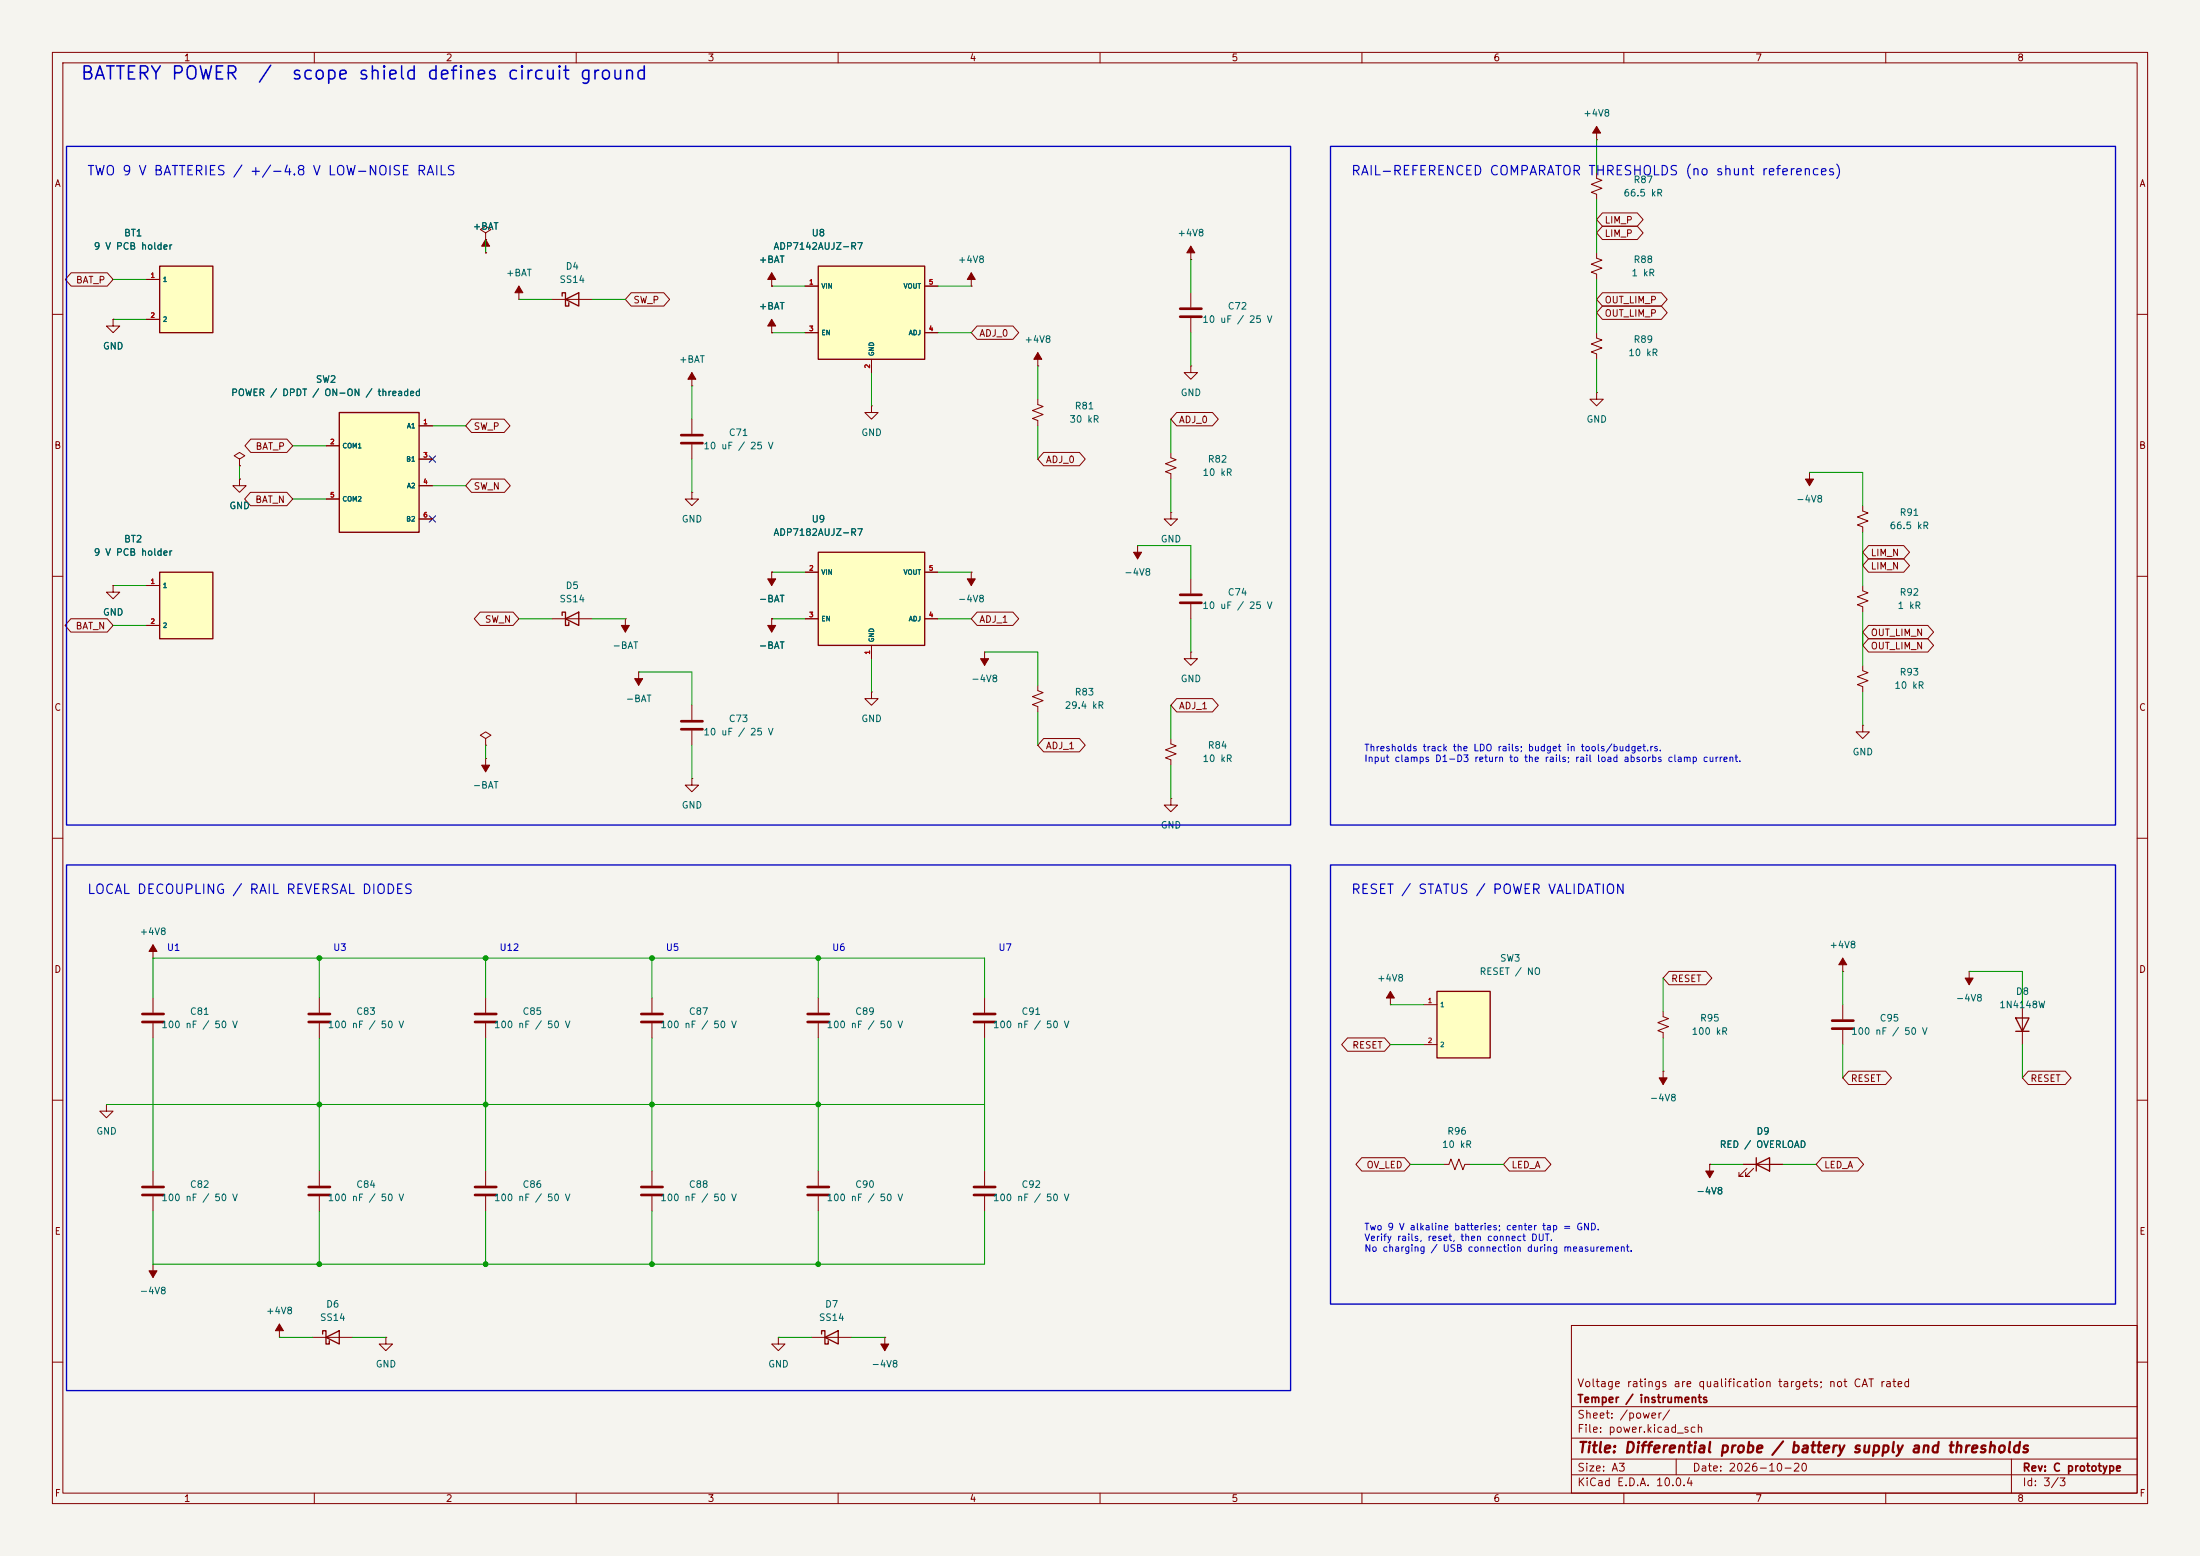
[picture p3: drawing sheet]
<svg xmlns="http://www.w3.org/2000/svg" width="420mm" height="297mm" viewBox="0 0 420 297" stroke-linecap="round" stroke-linejoin="round" font-family="sans-serif">
<path d="M0 0h420v297h-420z" fill="#f5f4ef" stroke="#f5f4ef" stroke-width=".19"/>
<g fill="none" stroke="#840000" stroke-width=".19">
<path d="M10 10h400v277h-400zM12 12h396v273h-396zM60 10v2M110 10v2M160 10v2M210 10v2M260 10v2M310 10v2M360 10v2M227.3 55.9v2.8M10 60h2M227.3 60.7v2.8"/>
<path d="M408 60h2M10 110h2M227.3 110.5v2.8M227.3 115.3v2.8M408 110h2M227.3 124.5v1.2h1.3l-1.3 1.3-1.2-1.3h1.2M227.3 124.5h.1M10 160h2M408 160h2M29.2 190.5v2.8M29.2 195.3v2.8M92.7 190.5v2.8"/>
<path d="M92.7 195.3v2.8M124.5 190.5v2.8M124.5 195.3v2.8M10 210h2M408 210h2M124.5 223.5v2.8M124.5 228.3v2.8M300 253h108v32h-108zM10 260h2M300 278.5h108M300 274.5h108M300 268.5h108"/>
<path d="M320 278.5v3M384 278.5v6.5M408 260h2M60 285v2M110 285v2M160 285v2M210 285v2M260 285v2M300 281.5h108M310 285v2M360 285v2"/>
</g>
<path d="M225.3 58.9h4.1M225.3 60.5h4.1M225.3 113.5h4.1M225.3 115.1h4.1M27.2 193.5h4M27.2 195.1h4M90.7 193.5h4M90.7 195.1h4M122.4 193.5h4.1M122.4 195.1h4.1M122.4 226.6h4.1M122.4 228.1h4.1" fill="none" stroke="#840000" stroke-width=".51"/>
<path d="M64.8 78.7h15.2v22.9h-15.2z" fill="#ffffc2"/>
<path d="M64.8 78.7h15.2v22.9h-15.2zM61.6 254.6v-.6h.6v2.5h.7v-.6M62.2 255.3l2.6-1.3v2.5z" fill="none" stroke="#840000" stroke-width=".25"/>
<g fill="none" stroke="#840000" stroke-width=".19">
<path d="M62.2 85.1h2.6M62.2 95.3h2.6M80 81.3h2.5M80 87.6h2.5M80 92.7h2.5M80 99.1h2.5M223.5 141v1l1 .4-2 .7 2 .8-2 .8 1 .3v1.1M61 223.5v2.8M61 228.3v2.8M92.7 223.5v2.8M92.7 228.3v2.8M29.2 241.3h.1"/>
<path d="M29.2 241.3v2.5M53.3 255.3h.1M53.3 252.7v2.6M59.7 255.3h7.6"/>
</g>
<g fill="#840000" stroke="#840000" stroke-width=".19">
<path d="M53.3 252.7l.8 1.3h-1.5z"/>
<path d="M28.4 242.6h1.6l-.8 1.2z"/>
</g>
<path d="M58.9 226.6h4.1M58.9 228.1h4.1M90.7 226.6h4M90.7 228.1h4" fill="none" stroke="#840000" stroke-width=".51"/>
<path d="M30.5 50.8h10.1v12.7h-10.1z" fill="#ffffc2"/>
<path d="M30.5 50.8h10.1v12.7h-10.1zM156.8 254.6v-.6h.7v2.5h.6v-.6M157.5 255.3l2.5-1.3v2.5z" fill="none" stroke="#840000" stroke-width=".25"/>
<g fill="none" stroke="#840000" stroke-width=".19">
<path d="M27.9 53.3h2.6M27.9 61h2.6M166.4 77.5v1.2h1.2l-1.2 1.3-1.3-1.3h1.3M166.4 77.5h.1M198.1 76.2v1l1 .4-2 .8 2 .7-2 .8 1 .4v1M198.1 69.9h.1M198.1 67.3v2.6M156.2 190.5v2.8M156.2 195.3v2.8M188 190.5v2.8M188 195.3v2.8M156.2 223.5v2.8"/>
<path d="M156.2 228.3v2.8M188 223.5v2.8M188 228.3v2.8M73.7 255.3v1.2h1.2l-1.2 1.3-1.3-1.3h1.3M73.7 255.3h.1M148.6 255.3v1.2h1.3l-1.3 1.3-1.3-1.3h1.3M148.6 255.3h.1M154.9 255.3h7.7M168.9 255.3h.1M168.9 255.3v2.5"/>
</g>
<path d="M154.2 193.5h4M154.2 195.1h4M185.9 193.5h4.1M185.9 195.1h4.1M154.2 226.6h4M154.2 228.1h4M185.9 226.6h4.1M185.9 228.1h4.1" fill="none" stroke="#840000" stroke-width=".51"/>
<g fill="#840000" stroke="#840000" stroke-width=".19">
<path d="M198.1 67.3l.8 1.3h-1.5z"/>
<path d="M168.1 256.5h1.6l-.8 1.3z"/>
</g>
<path d="M156.2 50.8h20.3v17.8h-20.3z" fill="#ffffc2"/>
<path d="M107.3 56.5v-.6h.6v2.5h.7v-.6M107.9 57.2l2.6-1.3v2.5zM156.2 50.8h20.3v17.8h-20.3zM107.3 117.5v-.7h.6v2.6h.7v-.7M107.9 118.1l2.6-1.3v2.6z" fill="none" stroke="#840000" stroke-width=".25"/>
<g fill="none" stroke="#840000" stroke-width=".19">
<path d="M92.7 44.5l1-.7-1-.6-1 .6 1 .7v1.2M92.7 45.7h.1M92.7 48.3h.1M92.7 45.7v2.6M99.1 57.2h.1M99.1 54.6v2.6M105.4 57.2h7.6M153.7 54.6h2.5M176.5 54.6h2.6M185.4 54.6h.1M185.4 52.1v2.5M227.3 49.5h.1"/>
<path d="M227.3 47v2.5M304.8 48.3v1l1 .4-2 .7 2 .8-2 .7 1 .4v1M153.7 63.5h2.5M166.4 68.6v2.5M176.5 63.5h2.6M227.3 69.9v1.2h1.3l-1.3 1.3-1.2-1.3h1.2M227.3 69.9h.1M304.8 63.5v1l1 .4-2 .8 2 .7-2 .8 1 .4v1M304.8 74.9v1.3h1.3l-1.3 1.3-1.3-1.3h1.3M304.8 74.9h.1M132.1 94v1.3h1.2l-1.2 1.2-1.3-1.2h1.3M132.1 94h.1"/>
<path d="M223.5 86.4v1l1 .4-2 .7 2 .8-2 .7 1 .4v1M345.4 90.2h.1M345.4 90.2v2.5M105.4 118.1h7.6M119.4 118.1h.1M119.4 118.1v2.6M147.3 109.2h.1M147.3 118.1h.1M147.3 109.2v2.6M147.3 118.1v2.6M355.6 111.8v1l1 .4-2 .7 2 .8-2 .7 1 .4v1"/>
</g>
<g fill="#840000" stroke="#840000" stroke-width=".19">
<path d="M227.3 47l.8 1.3h-1.5z"/>
<path d="M185.4 52.1l.8 1.2h-1.5z"/>
<path d="M99.1 54.6l.7 1.3h-1.5z"/>
<path d="M92.7 45.7l.8 1.3h-1.6z"/>
<path d="M146.6 110.5h1.5l-.8 1.3z"/>
<path d="M344.7 91.4h1.5l-.8 1.3z"/>
<path d="M118.6 119.4h1.5l-.7 1.3z"/>
<path d="M146.6 119.4h1.5l-.8 1.3z"/>
</g>
<path d="M30.5 109.2h10.1v12.7h-10.1z" fill="#ffffc2"/>
<path d="M30.5 109.2h10.1v12.7h-10.1zM384.8 194.3h2.5l-1.2 2.6zM384.8 196.9h2.5" fill="none" stroke="#840000" stroke-width=".25"/>
<g fill="none" stroke="#840000" stroke-width=".19">
<path d="M304.8 26.7h.1M304.8 33v1l1 .4-2 .8 2 .7-2 .8 1 .4v1M304.8 24.1v2.6M147.3 54.6h.1M147.3 52.1v2.5M21.6 61v1.2h1.3l-1.3 1.3-1.3-1.3h1.3M21.6 61h.1M132.1 73.7h.1M132.1 71.1v2.6M147.3 63.5h.1M147.3 61v2.5M45.7 91.4v1.3h1.3l-1.3 1.3-1.3-1.3h1.3"/>
<path d="M45.7 91.4h.1M45.7 87.6l1-.6-1-.6-1 .6 1 .6v1.3M45.7 88.9h.1M132.1 80v2.8M132.1 84.8v2.8M223.5 97.8v1.3h1.3l-1.3 1.2-1.3-1.2h1.3M223.5 97.8h.1M355.6 96.5v1l1 .4-2 .8 2 .7-2 .8 1 .4v1M21.6 111.8v1.2h1.3l-1.3 1.3-1.3-1.3h1.3M21.6 111.8h.1M27.9 111.8h2.6M27.9 119.4h2.6"/>
<path d="M217.2 104.1h.1M217.2 104.1v2.6M121.9 128.3h.1M121.9 128.3v2.5M132.1 134.6v2.8M132.1 139.4v2.8M198.1 130.8v1l1 .4-2 .8 2 .7-2 .8 1 .4v1M355.6 138.4v1.3h1.3l-1.3 1.3-1.3-1.3h1.3M355.6 138.4h.1M92.7 144.8h.1M92.7 141l1-.7-1-.6-1 .6 1 .7v1.2M92.7 142.2h.1"/>
<path d="M92.7 144.8v2.5M132.1 148.6v1.3h1.2l-1.2 1.2-1.3-1.2h1.3M132.1 148.6h.1M223.5 152.4v1.3h1.3l-1.3 1.2-1.3-1.2h1.3M223.5 152.4h.1M265.4 191.8h.1M265.4 189.2v2.6M351.8 185.4h.1M351.8 182.9v2.5M351.8 191.8v2.8M351.8 196.6v2.8M375.9 185.4h.1"/>
<path d="M375.9 185.4v2.6M386.1 191.8v7.6M20.3 210.8v1.3h1.3l-1.3 1.3-1.3-1.3h1.3M20.3 210.8h.1M29.2 223.5v2.8M29.2 228.3v2.8"/>
</g>
<path d="M130 83.1h4.1M130 84.6h4.1M130 137.7h4.1M130 139.2h4.1M349.8 194.8h4M349.8 196.3h4M27.2 226.6h4M27.2 228.1h4" fill="none" stroke="#840000" stroke-width=".51"/>
<g fill="#840000" stroke="#840000" stroke-width=".19">
<path d="M147.3 61l.8 1.2h-1.5z"/>
<path d="M304.8 24.1l.8 1.3h-1.6z"/>
<path d="M147.3 52.1l.8 1.2h-1.5z"/>
<path d="M132.1 71.1l.7 1.3h-1.5z"/>
<path d="M91.9 146.1h1.6l-.8 1.2z"/>
<path d="M121.2 129.5h1.5l-.8 1.3z"/>
<path d="M216.4 105.4h1.5l-.7 1.3z"/>
<path d="M375.2 186.7h1.5l-.8 1.3z"/>
<path d="M351.8 182.9l.8 1.3h-1.6z"/>
<path d="M265.4 189.2l.8 1.3h-1.5z"/>
</g>
<path d="M274.3 189.2h10.2v12.7h-10.2z" fill="#ffffc2"/>
<path d="M274.3 189.2h10.2v12.7h-10.2z" fill="none" stroke="#840000" stroke-width=".25"/>
<g fill="none" stroke="#840000" stroke-width=".19">
<path d="M166.4 132.1v1.3h1.2l-1.2 1.2-1.3-1.2h1.3M166.4 132.1h.1M355.6 127v1l1 .4-2 .8 2 .7-2 .8 1 .4v1M29.2 182.9h.1M29.2 180.3v2.6M61 190.5v2.8M61 195.3v2.8M271.8 191.8h2.5M271.8 199.4h2.5M317.5 193v1.1l1 .3-2 .8 2 .8-2 .7 1 .4v1M317.5 204.5h.1M317.5 204.5v2.5"/>
<path d="M275.6 222.2h1l.4-1 .7 2.1 .8-2.1 .8 2.1 .4-1.1h1M326.4 222.2h.1M326.4 222.2v2.6"/>
</g>
<g fill="#840000" stroke="#840000" stroke-width=".19">
<path d="M316.7 205.7h1.6l-.8 1.3z"/>
<path d="M29.2 180.3l.8 1.3h-1.6z"/>
<path d="M325.6 223.5h1.6l-.8 1.3z"/>
</g>
<path d="M58.9 193.5h4.1M58.9 195.1h4.1" fill="none" stroke="#840000" stroke-width=".51"/>
<path d="M156.2 105.4h20.3v17.8h-20.3z" fill="#ffffc2"/>
<path d="M156.2 105.4h20.3v17.8h-20.3zM335.3 222.2l2.5-1.2v2.5zM335.3 221v2.5" fill="none" stroke="#840000" stroke-width=".25"/>
<g fill="none" stroke="#840000" stroke-width=".19">
<path d="M13.6 52.1h6.9l1.1 1.2-1.1 1.3h-6.9l-1.1-1.3zM27.9 53.3h2.6M92.7 45.7h.1M92.7 48.3h.1M120.5 55.9h6.2l1.1 1.3-1.1 1.2h-6.2l-1.1-1.2zM147.3 54.6h.1M153.7 54.6h2.5M176.5 54.6h2.6M305.9 43.2h6.7l1.1 1.3-1.1 1.2h-6.7l-1.1-1.2zM305.9 40.6h6.7l1.1 1.3-1.1 1.3h-6.7l-1.1-1.3zM305.9 58.4h11.3l1.1 1.3-1.1 1.3h-11.3l-1.1-1.3zM305.9 55.9h11.3l1.1 1.3-1.1 1.2h-11.3l-1.1-1.2z"/>
<path d="M21.6 61h.1M27.9 61h2.6M147.3 63.5h.1M153.7 63.5h2.5M166.4 68.6v2.5M176.5 63.5h2.6M186.5 62.2h6.9l1.1 1.3-1.1 1.3h-6.9l-1.1-1.3zM224.6 78.7h6.9l1.1 1.3-1.1 1.3h-6.9l-1.1-1.3zM45.7 91.4h.1M45.7 88.9h.1M47.8 94h7l1.1 1.3-1.1 1.2h-7l-1.1-1.2zM47.9 83.8h6.9l1.1 1.3-1.1 1.3h-6.9l-1.1-1.3z"/>
<path d="M62.2 85.1h2.6M62.2 95.3h2.6M80 81.3h2.5M80 87.6h2.5M80 92.7h2.5M80 99.1h2.5M90 91.4h6.3l1.1 1.3-1.1 1.3h-6.3l-1.1-1.3zM90 80h6.2l1.2 1.3-1.2 1.3h-6.2l-1.1-1.3zM199.2 86.4h6.9l1.1 1.2-1.1 1.3h-6.9l-1.1-1.3zM13.5 118.1h7l1.1 1.3-1.1 1.3h-7l-1.1-1.3zM21.6 111.8h.1M27.9 111.8h2.6"/>
<path d="M27.9 119.4h2.6M91.7 116.8h6.2l1.2 1.3-1.2 1.3h-6.2l-1.2-1.3zM147.3 109.2h.1M147.3 118.1h.1M153.7 109.2h2.5M153.7 118.1h2.5M176.5 109.2h2.6M176.5 118.1h2.6M185.4 109.2h.1M185.4 109.2v2.6M186.5 116.8h6.9l1.1 1.3-1.1 1.3h-6.9l-1.1-1.3zM356.7 119.4h11.3l1.1 1.3-1.1 1.2h-11.3l-1.1-1.2z"/>
<path d="M356.7 106.7h6.7l1.1 1.3-1.1 1.2h-6.7l-1.1-1.2zM356.7 104.1h6.7l1.1 1.3-1.1 1.3h-6.7l-1.1-1.3zM166.4 123.2v2.5M188 124.5h.1M188 124.5v2.5M224.6 133.3h6.9l1.1 1.3-1.1 1.3h-6.9l-1.1-1.3zM356.7 121.9h11.3l1.1 1.3-1.1 1.3h-11.3l-1.1-1.3zM199.2 141h6.9l1.1 1.2-1.1 1.3h-6.9l-1.1-1.3zM257.2 198.1h7.1l1.1 1.3-1.1 1.3h-7.1l-1.1-1.3zM318.6 185.4h7.1l1.1 1.3-1.1 1.3h-7.1l-1.1-1.3zM352.9 204.5h7.1l1.1 1.2-1.1 1.3h-7.1l-1.1-1.3zM387.2 204.5h7.1l1.1 1.2-1.1 1.3h-7.1l-1.1-1.3z"/>
<path d="M260 221h8.1l1.1 1.2-1.1 1.3h-8.1l-1.2-1.3zM288.1 221h6.9l1.1 1.2-1.1 1.3h-6.9l-1.1-1.3zM326.4 222.2h.1M332.7 222.2h7.7M333.5 223l-1.5 1.5h.7h-.7v-.7M334.8 223l-1.6 1.5h.8h-.8v-.7M347.8 221h6.9l1.1 1.2-1.1 1.3h-6.9l-1.1-1.3z"/>
</g>
<g fill="#840000" stroke="#840000" stroke-width=".19">
<path d="M187.2 125.7h1.5l-.7 1.3z"/>
<path d="M184.7 110.5h1.5l-.8 1.3z"/>
</g>
<g fill="none" stroke="#009600" stroke-width=".19">
<path d="M304.8 26.7v6.3M304.8 38.1v10.2M21.6 53.3h6.3M92.7 45.7v2.6M99.1 57.2h6.3M113 57.2h6.4M147.3 54.6h6.4M179.1 54.6h6.3M227.3 49.5v6.4M304.8 53.3v10.2M21.6 61h6.3M132.1 73.7v6.3"/>
<path d="M147.3 63.5h6.4M166.4 71.1v6.4M179.1 63.5h6.3M198.1 69.9v6.3M227.3 63.5v6.4M304.8 68.6v6.3M45.7 88.9v2.5M55.9 85.1h6.3M55.9 95.3h6.3M82.5 92.7h6.4M82.5 81.3h6.4M132.1 87.6v6.4"/>
<path d="M198.1 81.3v6.3M223.5 80v6.4M223.5 91.4v6.4M345.4 90.2h10.2v6.3M21.6 111.8h6.3M21.6 119.4h6.3M99.1 118.1h6.3M113 118.1h6.4M147.3 118.1h6.4M147.3 109.2h6.4M179.1 118.1h6.3M179.1 109.2h6.3"/>
<path d="M217.2 104.1h10.1v6.4M227.3 118.1v6.4M355.6 101.6v10.2M355.6 116.8v10.2M121.9 128.3h10.2v6.3M166.4 125.7v6.4M188 124.5h10.1v6.3M198.1 135.9v6.3M223.5 134.6v6.4M355.6 132.1v6.3M92.7 142.2v2.6M132.1 142.2v6.4"/>
<path d="M223.5 146.1v6.3M29.2 190.5v-7.6h158.8v7.6M29.2 198.1v25.4M61 182.9v7.6M61 198.1v25.4M92.7 182.9v7.6M92.7 198.1v25.4M124.5 182.9v7.6M124.5 198.1v25.4M156.2 182.9v7.6M156.2 198.1v25.4M188 198.1v25.4"/>
<path d="M265.4 191.8h6.4M265.4 199.4h6.4M317.5 186.7v6.3M317.5 198.1v6.4M351.8 185.4v6.4M351.8 199.4v6.3M375.9 185.4h10.2v6.4M386.1 199.4v6.3M20.3 210.8h167.7M29.2 231.1v10.2h158.8v-10.2M61 231.1v10.2M92.7 231.1v10.2"/>
<path d="M124.5 231.1v10.2M156.2 231.1v10.2M269.2 222.2h6.4M280.7 222.2h6.3M326.4 222.2h6.3M340.4 222.2h6.3M53.3 255.3h6.4M67.3 255.3h6.4M148.6 255.3h6.3M162.6 255.3h6.3"/>
</g>
<path d="M81.9 98.5l1.3 1.2M81.9 87l1.3 1.2M83.2 98.5l-1.3 1.2M83.2 87l-1.3 1.2" fill="none" stroke="#000084" stroke-width=".19"/>
<path d="M12.7 27.9h233.7v129.6h-233.7zM254 27.9h149.9v129.6h-149.9zM12.7 165.1h233.7v100.3h-233.7zM254 165.1h149.9v83.8h-149.9z" fill="none" stroke="#0000c2" stroke-width=".25"/>
<g fill="#009600" stroke="#009600" stroke-width=".19">
<circle cx="124.5" cy="210.8" r=".46"/>
<circle cx="61" cy="182.9" r=".46"/>
<circle cx="61" cy="210.8" r=".46"/>
<circle cx="61" cy="241.3" r=".46"/>
<circle cx="92.7" cy="182.9" r=".46"/>
<circle cx="92.7" cy="210.8" r=".46"/>
<circle cx="92.7" cy="241.3" r=".46"/>
<circle cx="156.2" cy="210.8" r=".46"/>
<circle cx="124.5" cy="241.3" r=".46"/>
<circle cx="156.2" cy="241.3" r=".46"/>
<circle cx="156.2" cy="182.9" r=".46"/>
<circle cx="124.5" cy="182.9" r=".46"/>
</g>
<g font-size="2.5" fill="#0000c2">
<text x="15.2" y="15.8">BATTERY POWER</text>
<text x="49" y="15.8">/</text>
<text x="55.5" y="15.8">scope shield defines circuit ground</text>
</g>
<text font-size="2" fill="#840000" x="301" y="277.8">Title: Differential probe / battery supply and thresholds</text>
<g font-size="1.8" fill="#0000c2">
<text x="16.5" y="33.9">TWO 9 V BATTERIES / +/-4.8 V LOW-NOISE RAILS</text>
<text x="257.8" y="33.9">RAIL-REFERENCED COMPARATOR THRESHOLDS (no shunt references)</text>
<text x="16.5" y="171.1">LOCAL DECOUPLING / RAIL REVERSAL DIODES</text>
<text x="257.8" y="171.1">RESET / STATUS / POWER VALIDATION</text>
</g>
<g font-size="1.5" fill="#840000">
<text x="301" y="268.1">Temper / instruments</text>
<text x="301" y="265.1">Voltage ratings are qualification targets; not CAT rated</text>
<text x="301" y="273.8">File: power.kicad_sch</text>
<text x="301" y="271.1">Sheet: /power/</text>
<text x="301" y="281.2">Size: A3</text>
<text x="323" y="281.2">Date: 2026-10-20</text>
<text x="386" y="281.2">Rev: C prototype</text>
<text x="301" y="284">KiCad E.D.A. 10.0.4</text>
<text x="386" y="284">Id: 3/3</text>
</g>
<g font-size="1.3" fill="#840000">
<text x="35" y="12">1</text>
<text x="85" y="12">2</text>
<text x="135" y="12">3</text>
<text x="185" y="12">4</text>
<text x="235" y="12">5</text>
<text x="285" y="12">6</text>
<text x="335" y="12">7</text>
<text x="385" y="12">8</text>
<text x="10.3" y="36">A</text>
<text x="408.3" y="36">A</text>
<text x="306.2" y="45.5">LIM_P</text>
<text x="306.2" y="43">LIM_P</text>
<text x="14.4" y="54.4">BAT_P</text>
<text x="120.8" y="58.2">SW_P</text>
<text x="306.2" y="58.2">OUT_LIM_P</text>
<text x="186.8" y="64.6">ADJ_0</text>
<text x="306.2" y="60.8">OUT_LIM_P</text>
<text x="90.3" y="82.3">SW_P</text>
<text x="224.9" y="81.1">ADJ_0</text>
<text x="10.3" y="86">B</text>
<text x="48.7" y="86.2">BAT_P</text>
<text x="199.5" y="88.7">ADJ_0</text>
<text x="408.2" y="86">B</text>
<text x="90.3" y="93.8">SW_N</text>
<text x="48.6" y="96.3">BAT_N</text>
<text x="357" y="106.5">LIM_N</text>
<text x="357" y="109">LIM_N</text>
<text x="92.5" y="119.2">SW_N</text>
<text x="186.8" y="119.2">ADJ_1</text>
<text x="14.3" y="120.4">BAT_N</text>
<text x="357" y="121.7">OUT_LIM_N</text>
<text x="357" y="124.3">OUT_LIM_N</text>
<text x="10.3" y="136">C</text>
<text x="224.9" y="135.7">ADJ_1</text>
<text x="408.2" y="136">C</text>
<text x="199.5" y="143.3">ADJ_1</text>
<text x="10.3" y="186">D</text>
<text x="408.2" y="186">D</text>
<text x="318.9" y="187.8">RESET</text>
<text x="258.1" y="200.5">RESET</text>
<text x="353.2" y="206.8">RESET</text>
<text x="387.5" y="206.8">RESET</text>
<text x="260.8" y="223.3">OV_LED</text>
<text x="288.4" y="223.3">LED_A</text>
<text x="348.1" y="223.3">LED_A</text>
<text x="10.3" y="236">E</text>
<text x="408.3" y="236">E</text>
<text x="10.3" y="286">F</text>
<text x="35" y="287">1</text>
<text x="85" y="287">2</text>
<text x="135" y="287">3</text>
<text x="185" y="287">4</text>
<text x="235" y="287">5</text>
<text x="285" y="287">6</text>
<text x="335" y="287">7</text>
<text x="385" y="287">8</text>
<text x="408.3" y="286">F</text>
</g>
<g font-size="1.3" fill="#006464">
<text x="302.2" y="22.6">+4V8</text>
<text x="311.7" y="35.3">R87</text>
<text x="309.8" y="37.8">66.5 kR</text>
<text x="17.8" y="48">9 V PCB holder</text>
<text x="23.6" y="45.4">BT1</text>
<text x="90.2" y="44.2">+BAT</text>
<text x="147.6" y="48">ADP7142AUJZ-R7</text>
<text x="154.8" y="45.4">U8</text>
<text x="224.7" y="45.4">+4V8</text>
<text x="96.5" y="53">+BAT</text>
<text x="107.9" y="51.8">D4</text>
<text x="144.8" y="50.5">+BAT</text>
<text x="182.8" y="50.5">+4V8</text>
<text x="311.4" y="53">1 kR</text>
<text x="311.7" y="50.5">R88</text>
<text x="106.7" y="54.3">SS14</text>
<text x="144.8" y="59.4">+BAT</text>
<text x="234.3" y="59.4">C72</text>
<text x="195.5" y="65.7">+4V8</text>
<text x="229.4" y="61.9">10 uF / 25 V</text>
<text x="311.7" y="65.7">R89</text>
<text x="19.6" y="67">GND</text>
<text x="129.5" y="69.6">+BAT</text>
<text x="310.7" y="68.3">10 kR</text>
<text x="44" y="75.9">POWER / DPDT / ON-ON / threaded</text>
<text x="60.2" y="73.4">SW2</text>
<text x="225.3" y="75.9">GND</text>
<text x="139" y="83.5">C71</text>
<text x="164.3" y="83.5">GND</text>
<text x="204.1" y="81">30 kR</text>
<text x="205.1" y="78.4">R81</text>
<text x="302.8" y="81">GND</text>
<text x="134.2" y="86.1">10 uF / 25 V</text>
<text x="230.5" y="88.6">R82</text>
<text x="229.5" y="91.1">10 kR</text>
<text x="43.7" y="97.5">GND</text>
<text x="130" y="100">GND</text>
<text x="154.8" y="100">U9</text>
<text x="342.8" y="96.2">-4V8</text>
<text x="360.6" y="101.3">66.5 kR</text>
<text x="362.5" y="98.8">R91</text>
<text x="17.8" y="106.4">9 V PCB holder</text>
<text x="23.6" y="103.8">BT2</text>
<text x="147.6" y="102.6">ADP7182AUJZ-R7</text>
<text x="221.5" y="103.8">GND</text>
<text x="107.9" y="112.7">D5</text>
<text x="214.5" y="110.2">-4V8</text>
<text x="19.6" y="117.8">GND</text>
<text x="106.7" y="115.3">SS14</text>
<text x="144.8" y="115.3">-BAT</text>
<text x="182.8" y="115.3">-4V8</text>
<text x="229.4" y="116.5">10 uF / 25 V</text>
<text x="234.3" y="114">C74</text>
<text x="362.2" y="116.5">1 kR</text>
<text x="362.5" y="114">R92</text>
<text x="116.8" y="124.2">-BAT</text>
<text x="144.8" y="124.2">-BAT</text>
<text x="185.3" y="130.5">-4V8</text>
<text x="225.3" y="130.5">GND</text>
<text x="361.5" y="131.8">10 kR</text>
<text x="362.5" y="129.2">R93</text>
<text x="119.4" y="134.3">-BAT</text>
<text x="203.2" y="135.6">29.4 kR</text>
<text x="205.1" y="133.1">R83</text>
<text x="134.2" y="140.7">10 uF / 25 V</text>
<text x="139" y="138.1">C73</text>
<text x="164.3" y="138.1">GND</text>
<text x="230.5" y="143.2">R84</text>
<text x="229.5" y="145.8">10 kR</text>
<text x="353.6" y="144.5">GND</text>
<text x="90.2" y="150.8">-BAT</text>
<text x="130" y="154.6">GND</text>
<text x="221.5" y="158.5">GND</text>
<text x="26.6" y="178.8">+4V8</text>
<text x="286.3" y="183.9">SW3</text>
<text x="349.1" y="181.3">+4V8</text>
<text x="262.8" y="187.7">+4V8</text>
<text x="282.4" y="186.4">RESET / NO</text>
<text x="373.3" y="191.5">-4V8</text>
<text x="384.7" y="190.2">D8</text>
<text x="30.7" y="196.6">100 nF / 50 V</text>
<text x="36.2" y="194">C81</text>
<text x="62.5" y="196.6">100 nF / 50 V</text>
<text x="67.9" y="194">C83</text>
<text x="94.2" y="196.6">100 nF / 50 V</text>
<text x="99.7" y="194">C85</text>
<text x="126" y="196.6">100 nF / 50 V</text>
<text x="131.4" y="194">C87</text>
<text x="157.7" y="196.6">100 nF / 50 V</text>
<text x="163.2" y="194">C89</text>
<text x="189.5" y="196.6">100 nF / 50 V</text>
<text x="194.9" y="194">C91</text>
<text x="322.8" y="197.8">100 kR</text>
<text x="324.4" y="195.3">R95</text>
<text x="353.3" y="197.8">100 nF / 50 V</text>
<text x="358.7" y="195.3">C95</text>
<text x="381.6" y="192.7">1N4148W</text>
<text x="314.9" y="210.5">-4V8</text>
<text x="18.3" y="216.9">GND</text>
<text x="275.2" y="219.4">10 kR</text>
<text x="276.2" y="216.9">R96</text>
<text x="328.2" y="219.4">RED / OVERLOAD</text>
<text x="335.2" y="216.9">D9</text>
<text x="36.2" y="227">C82</text>
<text x="67.9" y="227">C84</text>
<text x="99.7" y="227">C86</text>
<text x="131.4" y="227">C88</text>
<text x="163.2" y="227">C90</text>
<text x="194.9" y="227">C92</text>
<text x="30.7" y="229.6">100 nF / 50 V</text>
<text x="62.5" y="229.6">100 nF / 50 V</text>
<text x="94.2" y="229.6">100 nF / 50 V</text>
<text x="126" y="229.6">100 nF / 50 V</text>
<text x="157.7" y="229.6">100 nF / 50 V</text>
<text x="189.5" y="229.6">100 nF / 50 V</text>
<text x="323.7" y="228.3">-4V8</text>
<text x="26.6" y="247.4">-4V8</text>
<text x="50.7" y="251.2">+4V8</text>
<text x="62.2" y="249.9">D6</text>
<text x="157.4" y="249.9">D7</text>
<text x="61" y="252.4">SS14</text>
<text x="156.2" y="252.4">SS14</text>
<text x="71.6" y="261.3">GND</text>
<text x="146.6" y="261.3">GND</text>
<text x="166.3" y="261.3">-4V8</text>
</g>
<g font-size="1.3" fill="#0000c2">
<text x="260.3" y="143.7">Thresholds track the LDO rails; budget in tools/budget.rs.</text>
<text x="260.3" y="145.7">Input clamps D1-D3 return to the rails; rail load absorbs clamp current.</text>
<text x="31.7" y="181.8">U1</text>
<text x="63.5" y="181.8">U3</text>
<text x="95.2" y="181.8">U12</text>
<text x="127" y="181.8">U5</text>
<text x="158.7" y="181.8">U6</text>
<text x="190.5" y="181.8">U7</text>
<text x="260.3" y="235.1">Two 9 V alkaline batteries; center tap = GND.</text>
<text x="260.3" y="237.2">Verify rails, reset, then connect DUT.</text>
<text x="260.3" y="239.2">No charging / USB connection during measurement.</text>
</g>
<g font-size=".9" fill="#a90000">
<text x="28.6" y="53.2">1</text>
<text x="154.4" y="54.5">1</text>
<text x="177.2" y="54.5">5</text>
<text x="28.6" y="60.9">2</text>
<text x="154.4" y="63.4">3</text>
<text x="177.2" y="63.4">4</text>
<text x="166.3" y="70.4" transform="rotate(-90 166.3 70.4)">2</text>
<text x="80.7" y="81.2">1</text>
<text x="62.9" y="85">2</text>
<text x="80.7" y="87.5">3</text>
<text x="62.9" y="95.2">5</text>
<text x="80.7" y="92.6">4</text>
<text x="80.7" y="99">6</text>
<text x="28.6" y="111.7">1</text>
<text x="154.4" y="109.1">2</text>
<text x="177.2" y="109.1">5</text>
<text x="28.6" y="119.3">2</text>
<text x="154.4" y="118">3</text>
<text x="177.2" y="118">4</text>
<text x="166.3" y="125" transform="rotate(-90 166.3 125)">1</text>
<text x="272.5" y="191.7">1</text>
<text x="272.5" y="199.3">2</text>
</g>
<g font-size=".9" fill="#006464">
<text x="31" y="54">1</text>
<text x="156.7" y="55.3">VIN</text>
<text x="172.4" y="55.3">VOUT</text>
<text x="31" y="61.6">2</text>
<text x="156.7" y="64.2">EN</text>
<text x="173.4" y="64.2">ADJ</text>
<text x="167.1" y="68.1" transform="rotate(-90 167.1 68.1)">GND</text>
<text x="77.6" y="82">A1</text>
<text x="65.3" y="85.8">COM1</text>
<text x="77.5" y="88.3">B1</text>
<text x="65.3" y="95.9">COM2</text>
<text x="77.6" y="93.4">A2</text>
<text x="77.5" y="99.7">B2</text>
<text x="31" y="112.4">1</text>
<text x="156.7" y="109.9">VIN</text>
<text x="172.4" y="109.9">VOUT</text>
<text x="156.7" y="118.8">EN</text>
<text x="173.4" y="118.8">ADJ</text>
<text x="31" y="120.1">2</text>
<text x="167.1" y="122.7" transform="rotate(-90 167.1 122.7)">GND</text>
<text x="274.8" y="192.5">1</text>
<text x="274.8" y="200.1">2</text>
</g>
</svg>
